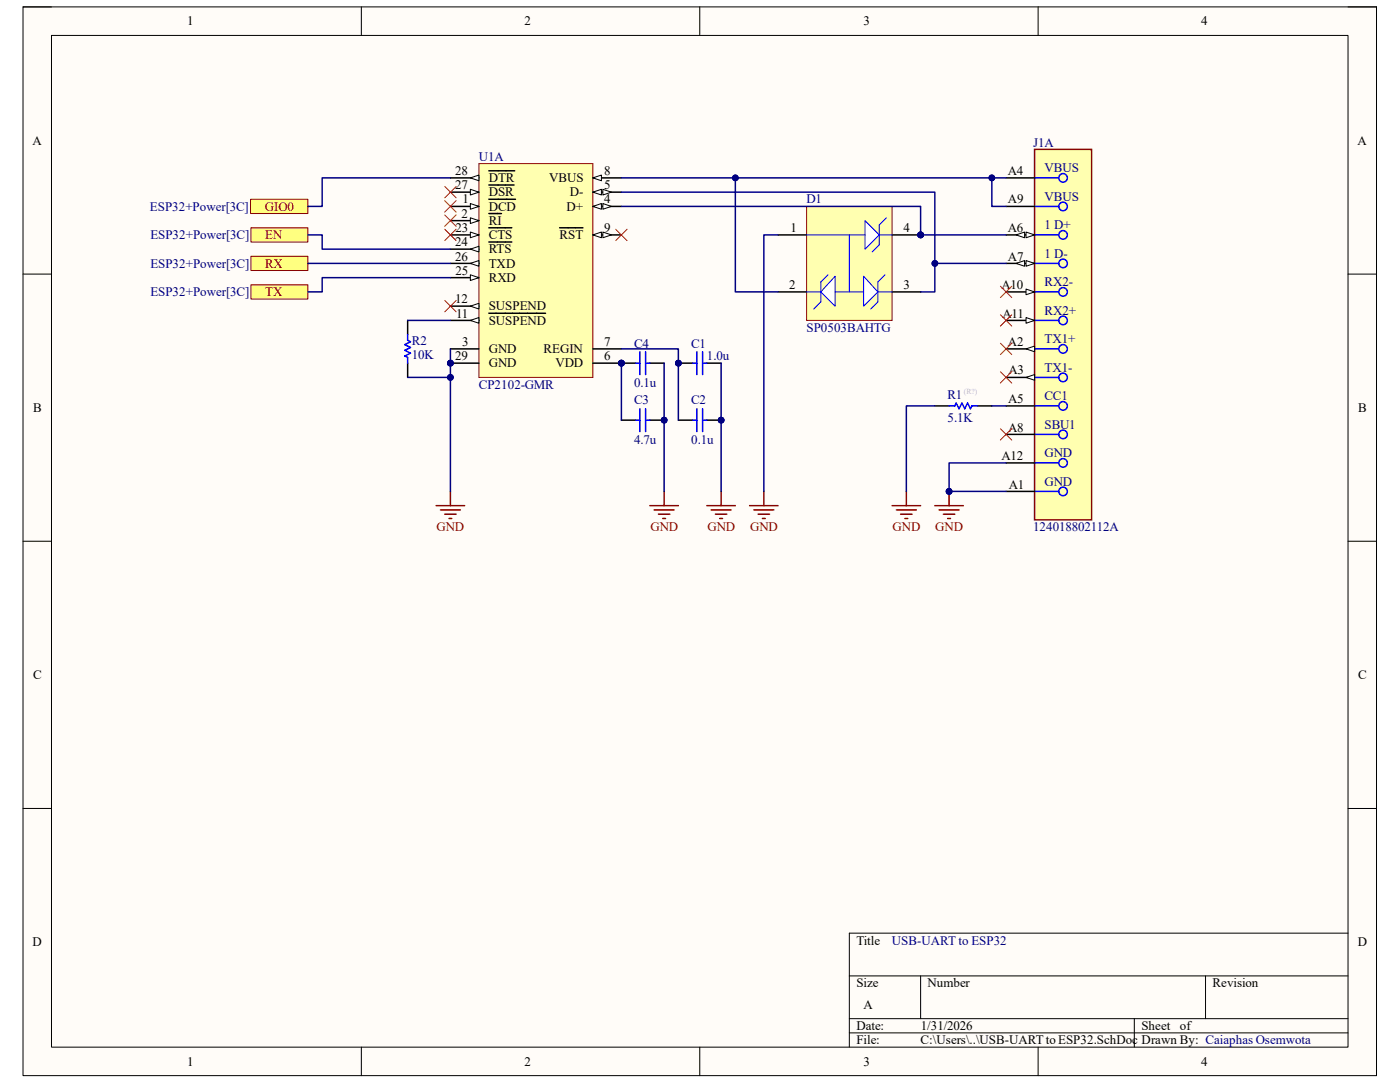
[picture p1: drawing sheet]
<svg xmlns="http://www.w3.org/2000/svg" width="279mm" height="216mm" viewBox="0 0 279 216" stroke-linecap="round" stroke-linejoin="round" font-family="sans-serif">
<path d="M4.6 1.4h270.1v213.2h-270.1z" fill-rule="evenodd" fill="#fffcf8"/>
<path d="M4.6 1.4h270.1v213.2h-270.1z" fill="none" stroke="#000" stroke-width=".2"/>
<path d="M10.3 7.1h258.7v201.8h-258.7z" fill-rule="evenodd" fill="#fffcf8"/>
<g fill="none" stroke="#000" stroke-width=".2">
<path d="M4.6 1.4h5.7M10.3 7.1h258.7v201.8h-258.7zM72.1 1.4v5.7M139.6 1.4v5.7M207.2 1.4v5.7M269 1.4h5.7v5.7M4.6 54.7h5.7M269 54.7h5.7M4.6 108h5.7M269 108h5.7M4.6 161.3h5.7M269 161.3h5.7"/>
<path d="M169.5 194.7h99.5M183.7 194.7v8.6M240.6 194.7v8.6M269 186.2h-99.5v22.7M72.1 208.9v5.7M139.6 208.9v5.7M169.5 203.3h99.5M169.5 206.1h99.5M207.2 208.9v5.7M226.4 203.3v5.6M274.7 208.9v5.7"/>
</g>
<path d="M206.5 29.8h11.3v73.9h-11.3z" fill-rule="evenodd" fill="#ffffb0"/>
<path d="M206.5 29.8h11.3v73.9h-11.3z" fill="none" stroke="#800000" stroke-width=".3"/>
<g fill="none" stroke="#00f" stroke-width=".3">
<path d="M206.5 35.5h4.8M206.5 46.9h4.8M206.5 52.6h4.8M206.5 41.2h4.8M206.5 58.3h4.8M206.5 69.6h4.8M206.5 75.3h4.8M206.5 63.9h4.8M206.5 98.1h4.8M206.5 81h4.8M206.5 86.7h4.8M206.5 92.4h4.8"/>
<circle cx="212.2" cy="35.5" r=".85"/>
<circle cx="212.2" cy="58.3" r=".85"/>
<circle cx="212.2" cy="52.6" r=".85"/>
<circle cx="212.2" cy="41.2" r=".85"/>
<circle cx="212.2" cy="46.9" r=".85"/>
<circle cx="212.2" cy="63.9" r=".85"/>
<circle cx="212.2" cy="69.6" r=".85"/>
<circle cx="212.2" cy="75.3" r=".85"/>
<circle cx="212.2" cy="92.4" r=".85"/>
<circle cx="212.2" cy="98.1" r=".85"/>
<circle cx="212.2" cy="81" r=".85"/>
<circle cx="212.2" cy="86.7" r=".85"/>
</g>
<path d="M200.8 69.6h5.7M200.8 98.1h5.7" fill="none" stroke="#000" stroke-width=".3"/>
<path d="M204.8 69.6l1.7-.5v1.1z" fill="#f8fcff"/>
<path d="M204.8 69.6l1.7-.5v1.1z" fill="none" stroke="#000" stroke-width=".2"/>
<path d="M200.8 75.3h5.7" fill="none" stroke="#000" stroke-width=".3"/>
<path d="M204.8 75.3l1.7-.6v1.2z" fill="#f8fcff"/>
<path d="M204.8 75.3l1.7-.6v1.2z" fill="none" stroke="#000" stroke-width=".2"/>
<path d="M200.8 35.5h5.7M200.8 46.9h5.7M200.8 81h5.7" fill="none" stroke="#000" stroke-width=".3"/>
<path d="M204.8 46.3l1.7 .6-1.7 .5z" fill="#f8fcff"/>
<path d="M204.8 46.3l1.7 .6-1.7 .5z" fill="none" stroke="#000" stroke-width=".2"/>
<path d="M202.8 46.9l1.7-.6v1.1z" fill="#f8fcff"/>
<path d="M202.8 46.9l1.7-.6v1.1z" fill="none" stroke="#000" stroke-width=".2"/>
<path d="M200.8 52.6h5.7" fill="none" stroke="#000" stroke-width=".3"/>
<path d="M204.8 52l1.7 .6-1.7 .5z" fill="#f8fcff"/>
<path d="M204.8 52l1.7 .6-1.7 .5z" fill="none" stroke="#000" stroke-width=".2"/>
<path d="M202.8 52.6l1.7-.6v1.1z" fill="#f8fcff"/>
<path d="M202.8 52.6l1.7-.6v1.1z" fill="none" stroke="#000" stroke-width=".2"/>
<path d="M200.8 41.2h5.7M200.8 58.3h5.7M200.8 86.7h5.7" fill="none" stroke="#000" stroke-width=".3"/>
<path d="M204.8 57.7l1.7 .6-1.7 .5z" fill="#f8fcff"/>
<path d="M204.8 57.7l1.7 .6-1.7 .5z" fill="none" stroke="#000" stroke-width=".2"/>
<path d="M200.8 63.9h5.7" fill="none" stroke="#000" stroke-width=".3"/>
<path d="M204.8 63.4l1.7 .5-1.7 .6z" fill="#f8fcff"/>
<path d="M204.8 63.4l1.7 .5-1.7 .6z" fill="none" stroke="#000" stroke-width=".2"/>
<path d="M200.8 92.4h5.7" fill="none" stroke="#000" stroke-width=".3"/>
<circle cx="124" cy="72.5" r=".57" fill="#000080"/>
<circle cx="124" cy="72.5" r=".57" fill="none" stroke="#000080" stroke-width=".2"/>
<circle cx="89.9" cy="72.5" r=".57" fill="#000080"/>
<circle cx="89.9" cy="72.5" r=".57" fill="none" stroke="#000080" stroke-width=".2"/>
<path d="M95.6 32.7h22.7v42.6h-22.7z" fill-rule="evenodd" fill="#ffffb0"/>
<path d="M95.6 32.7h22.7v42.6h-22.7z" fill="none" stroke="#800000" stroke-width=".2"/>
<path d="M89.9 41.2h5.7" fill="none" stroke="#000" stroke-width=".3"/>
<path d="M93.9 40.6l1.7 .6-1.7 .6z" fill="#f8fcff"/>
<path d="M93.9 40.6l1.7 .6-1.7 .6z" fill="none" stroke="#000" stroke-width=".2"/>
<path d="M97.6 39.8h5.3M89.9 44h5.7" fill="none" stroke="#000" stroke-width=".3"/>
<path d="M93.9 43.5l1.7 .5-1.7 .6z" fill="#f8fcff"/>
<path d="M93.9 43.5l1.7 .5-1.7 .6z" fill="none" stroke="#000" stroke-width=".2"/>
<path d="M97.6 42.6h2.5M118.3 41.2h5.7M89.9 69.6h5.7" fill="none" stroke="#000" stroke-width=".3"/>
<path d="M118.3 41.2l1.7-.6v1.2z" fill="#f8fcff"/>
<path d="M118.3 41.2l1.7-.6v1.2z" fill="none" stroke="#000" stroke-width=".2"/>
<path d="M120.3 40.6l1.7 .6-1.7 .6z" fill="#f8fcff"/>
<path d="M120.3 40.6l1.7 .6-1.7 .6z" fill="none" stroke="#000" stroke-width=".2"/>
<path d="M118.3 38.3h5.7" fill="none" stroke="#000" stroke-width=".3"/>
<path d="M118.3 38.3l1.7-.5v1.1z" fill="#f8fcff"/>
<path d="M118.3 38.3l1.7-.5v1.1z" fill="none" stroke="#000" stroke-width=".2"/>
<path d="M120.3 37.8l1.7 .5-1.7 .6z" fill="#f8fcff"/>
<path d="M120.3 37.8l1.7 .5-1.7 .6z" fill="none" stroke="#000" stroke-width=".2"/>
<path d="M118.3 72.5h5.7" fill="none" stroke="#000" stroke-width=".3"/>
<circle cx="124" cy="72.5" r=".57" fill="#000080"/>
<circle cx="124" cy="72.5" r=".57" fill="none" stroke="#000080" stroke-width=".2"/>
<path d="M118.3 35.5h5.7M118.3 69.6h5.7" fill="none" stroke="#000" stroke-width=".3"/>
<path d="M118.3 35.5l1.7-.6v1.2z" fill="#f8fcff"/>
<path d="M118.3 35.5l1.7-.6v1.2z" fill="none" stroke="#000" stroke-width=".2"/>
<path d="M118.3 46.9h5.7" fill="none" stroke="#000" stroke-width=".3"/>
<path d="M118.3 46.9l1.7-.6v1.1z" fill="#f8fcff"/>
<path d="M118.3 46.9l1.7-.6v1.1z" fill="none" stroke="#000" stroke-width=".2"/>
<path d="M120.3 46.3l1.7 .6-1.7 .5z" fill="#f8fcff"/>
<path d="M120.3 46.3l1.7 .6-1.7 .5z" fill="none" stroke="#000" stroke-width=".2"/>
<path d="M111.7 45.5h4.6M89.9 63.9h5.7" fill="none" stroke="#000" stroke-width=".3"/>
<path d="M93.9 63.9l1.7-.5v1.1z" fill="#f8fcff"/>
<path d="M93.9 63.9l1.7-.5v1.1z" fill="none" stroke="#000" stroke-width=".2"/>
<path d="M89.9 61.1h5.7M97.6 62.5h11.3" fill="none" stroke="#000" stroke-width=".3"/>
<path d="M93.9 61.1l1.7-.6v1.2z" fill="#f8fcff"/>
<path d="M93.9 61.1l1.7-.6v1.2z" fill="none" stroke="#000" stroke-width=".2"/>
<path d="M89.9 46.9h5.7" fill="none" stroke="#000" stroke-width=".3"/>
<path d="M93.9 46.3l1.7 .6-1.7 .5z" fill="#f8fcff"/>
<path d="M93.9 46.3l1.7 .6-1.7 .5z" fill="none" stroke="#000" stroke-width=".2"/>
<path d="M89.9 49.7h5.7M97.6 45.5h4.5" fill="none" stroke="#000" stroke-width=".3"/>
<path d="M93.9 49.7l1.7-.6v1.2z" fill="#f8fcff"/>
<path d="M93.9 49.7l1.7-.6v1.2z" fill="none" stroke="#000" stroke-width=".2"/>
<path d="M89.9 55.4h5.7M97.6 48.3h4.5" fill="none" stroke="#000" stroke-width=".3"/>
<path d="M93.9 54.8l1.7 .6-1.7 .6z" fill="#f8fcff"/>
<path d="M93.9 54.8l1.7 .6-1.7 .6z" fill="none" stroke="#000" stroke-width=".2"/>
<path d="M89.9 52.6h5.7" fill="none" stroke="#000" stroke-width=".3"/>
<path d="M93.9 52.6l1.7-.6v1.1z" fill="#f8fcff"/>
<path d="M93.9 52.6l1.7-.6v1.1z" fill="none" stroke="#000" stroke-width=".2"/>
<path d="M89.9 38.3h5.7" fill="none" stroke="#000" stroke-width=".3"/>
<path d="M93.9 37.8l1.7 .5-1.7 .6z" fill="#f8fcff"/>
<path d="M93.9 37.8l1.7 .5-1.7 .6z" fill="none" stroke="#000" stroke-width=".2"/>
<path d="M89.9 35.5h5.7M97.6 36.9h5" fill="none" stroke="#000" stroke-width=".3"/>
<path d="M93.9 35.5l1.7-.6v1.2z" fill="#f8fcff"/>
<path d="M93.9 35.5l1.7-.6v1.2z" fill="none" stroke="#000" stroke-width=".2"/>
<path d="M97.6 34.1h5.1M89.9 72.5h5.7" fill="none" stroke="#000" stroke-width=".3"/>
<circle cx="89.9" cy="72.5" r=".57" fill="#000080"/>
<circle cx="89.9" cy="72.5" r=".57" fill="none" stroke="#000080" stroke-width=".2"/>
<path d="M186.6 81h2.8M195.1 81h2.8" fill="none" stroke="#000" stroke-width=".3"/>
<path d="M189.4 81h1.1l.3-.6 .6 1.2 .6-1.2 .5 1.2 .6-1.2 .6 1.2 .3-.6h1.1" fill="none" stroke="#00f" stroke-width=".3"/>
<path d="M199.6 57.1l2.3 2.3M201.9 57.1l-2.3 2.3M199.6 62.8l2.3 2.3M201.9 62.8l-2.3 2.3M199.6 85.5l2.3 2.3M201.9 85.5l-2.3 2.3" fill="none" stroke="#f00" stroke-width=".2"/>
<g fill="none" stroke="#800000" stroke-width=".3">
<path d="M89.9 98.1v2.8M132.5 98.1v2.8M143.9 98.1v2.8M87 100.9h5.7M87.9 101.7h4M88.8 102.6h2.2M89.6 103.5h.6M129.7 100.9h5.7M130.6 101.7h3.9M131.4 102.6h2.3M132.3 103.5h.5M141.1 100.9h5.7"/>
<path d="M141.9 101.7h4M142.8 102.6h2.2M143.6 103.5h.6"/>
</g>
<circle cx="124" cy="72.5" r=".57" fill="#000080"/>
<circle cx="124" cy="72.5" r=".57" fill="none" stroke="#000080" stroke-width=".2"/>
<path d="M124 72.5h2.9" fill="none" stroke="#000" stroke-width=".3"/>
<circle cx="124" cy="72.5" r=".57" fill="#000080"/>
<circle cx="124" cy="72.5" r=".57" fill="none" stroke="#000080" stroke-width=".2"/>
<path d="M129.7 72.5h2.8" fill="none" stroke="#000" stroke-width=".3"/>
<path d="M126.9 72.5h.8M127.7 70.2v4.5M128.8 70.2v4.5M128.8 72.5h.9" fill="none" stroke="#00f" stroke-width=".3"/>
<circle cx="143.9" cy="83.8" r=".57" fill="#000080"/>
<circle cx="143.9" cy="83.8" r=".57" fill="none" stroke="#000080" stroke-width=".2"/>
<path d="M135.4 83.8h2.8M141.1 83.8h2.8" fill="none" stroke="#000" stroke-width=".3"/>
<circle cx="143.9" cy="83.8" r=".57" fill="#000080"/>
<circle cx="143.9" cy="83.8" r=".57" fill="none" stroke="#000080" stroke-width=".2"/>
<path d="M138.2 83.8h.9M139.1 81.6v4.5M140.2 81.6v4.5M140.2 83.8h.9" fill="none" stroke="#00f" stroke-width=".3"/>
<circle cx="135.4" cy="72.5" r=".57" fill="#000080"/>
<circle cx="135.4" cy="72.5" r=".57" fill="none" stroke="#000080" stroke-width=".2"/>
<path d="M135.4 72.5h2.8" fill="none" stroke="#000" stroke-width=".3"/>
<circle cx="135.4" cy="72.5" r=".57" fill="#000080"/>
<circle cx="135.4" cy="72.5" r=".57" fill="none" stroke="#000080" stroke-width=".2"/>
<path d="M141.1 72.5h2.8" fill="none" stroke="#000" stroke-width=".3"/>
<path d="M138.2 72.5h.9M139.1 70.2v4.5M140.2 70.2v4.5M140.2 72.5h.9" fill="none" stroke="#00f" stroke-width=".3"/>
<circle cx="183.7" cy="46.9" r=".57" fill="#000080"/>
<circle cx="183.7" cy="46.9" r=".57" fill="none" stroke="#000080" stroke-width=".2"/>
<path d="M161 41.2h17v22.7h-17z" fill-rule="evenodd" fill="#ffffb0"/>
<path d="M161 41.2h17v22.7h-17z" fill="none" stroke="#800000" stroke-width=".2"/>
<path d="M172.3 55.1l2.9 3.2-2.9 2.8z" fill="#fff"/>
<path d="M172.3 55.1l2.9 3.2-2.9 2.8z" fill="none" stroke="#00f" stroke-width=".2"/>
<path d="M172.6 44l2.9 2.9-2.9 2.8z" fill="#fff"/>
<path d="M172.6 44l2.9 2.9-2.9 2.8z" fill="none" stroke="#00f" stroke-width=".2"/>
<path d="M166.7 55.1v6l-2.9-2.9z" fill="#fff"/>
<path d="M166.7 55.1v6l-2.9-2.9z" fill="none" stroke="#00f" stroke-width=".2"/>
<path d="M155.3 46.9h5.7M155.3 58.2h5.7M178 46.9h5.7" fill="none" stroke="#000" stroke-width=".3"/>
<circle cx="183.7" cy="46.9" r=".57" fill="#000080"/>
<circle cx="183.7" cy="46.9" r=".57" fill="none" stroke="#000080" stroke-width=".2"/>
<path d="M178 58.3h5.7" fill="none" stroke="#000" stroke-width=".3"/>
<path d="M161 46.9h11.6M161 58.2h2.8M165.2 54.8l-1.4 1.5v3.9l-1.4 1.5M166.7 58.2h5.6M169.5 46.9v11.3M175.2 58.3h2.8M175.5 46.9h2.5M176.6 54.8l-1.4 1.5v3.9l-1.4 1.5M176.9 43.5l-1.4 1.4v4l-1.4 1.4" fill="none" stroke="#00f" stroke-width=".2"/>
<path d="M152.4 98.1v2.8M149.6 100.9h5.7M150.5 101.7h3.9M151.3 102.6h2.3M152.2 103.5h.5" fill="none" stroke="#800000" stroke-width=".3"/>
<circle cx="132.5" cy="83.8" r=".57" fill="#000080"/>
<circle cx="132.5" cy="83.8" r=".57" fill="none" stroke="#000080" stroke-width=".2"/>
<path d="M124 83.8h2.9M129.7 83.8h2.8" fill="none" stroke="#000" stroke-width=".3"/>
<circle cx="132.5" cy="83.8" r=".57" fill="#000080"/>
<circle cx="132.5" cy="83.8" r=".57" fill="none" stroke="#000080" stroke-width=".2"/>
<path d="M81.4 66.8v1.1l.5 .3-1.1 .6 1.1 .5-1.1 .6 1.1 .6-1.1 .5 .6 .3v1.2M126.9 83.8h.8M127.7 81.6v4.5M128.8 81.6v4.5M128.8 83.8h.9" fill="none" stroke="#00f" stroke-width=".3"/>
<path d="M199.6 68.5l2.3 2.3M199.6 74.2l2.3 2.2M201.9 68.5l-2.3 2.3M201.9 74.2l-2.3 2.2" fill="none" stroke="#f00" stroke-width=".2"/>
<path d="M81.4 63.9v2.9M81.4 72.5v2.8" fill="none" stroke="#000" stroke-width=".3"/>
<path d="M189.4 98.1v2.8M186.6 100.9h5.7M187.4 101.7h4M188.3 102.6h2.2M189.1 103.5h.6" fill="none" stroke="#800000" stroke-width=".3"/>
<circle cx="189.4" cy="98.1" r=".57" fill="#000080"/>
<circle cx="189.4" cy="98.1" r=".57" fill="none" stroke="#000080" stroke-width=".2"/>
<path d="M180.9 98.1v2.8M178 100.9h5.7M178.9 101.7h4M179.7 102.6h2.3M180.6 103.5h.6" fill="none" stroke="#800000" stroke-width=".3"/>
<path d="M50 39.8h11.5v2.8h-11.5z" fill-rule="evenodd" fill="#ffff80"/>
<path d="M50 39.8h11.5v2.8h-11.5z" fill="none" stroke="#800000" stroke-width=".2"/>
<path d="M50.1 45.4h11.4v2.9h-11.4z" fill-rule="evenodd" fill="#ffff80"/>
<path d="M50.1 45.4h11.4v2.9h-11.4z" fill="none" stroke="#800000" stroke-width=".2"/>
<path d="M50.1 56.8h11.4v2.9h-11.4z" fill-rule="evenodd" fill="#ffff80"/>
<path d="M50.1 56.8h11.4v2.9h-11.4z" fill="none" stroke="#800000" stroke-width=".2"/>
<path d="M50.1 51.1h11.4v2.9h-11.4z" fill-rule="evenodd" fill="#ffff80"/>
<path d="M50.1 51.1h11.4v2.9h-11.4z" fill="none" stroke="#800000" stroke-width=".2"/>
<path d="M88.8 37.2l2.2 2.3M91 37.2l-2.2 2.3M88.8 59.9l2.2 2.3M88.8 45.7l2.2 2.3M88.8 42.9l2.2 2.3M88.8 40l2.2 2.3M91 59.9l-2.2 2.3M91 45.7l-2.2 2.3M91 42.9l-2.2 2.3M91 40l-2.2 2.3M122.9 45.7l2.2 2.3M125.1 45.7l-2.2 2.3" fill="none" stroke="#f00" stroke-width=".2"/>
<path d="M124 35.5h76.8" fill="none" stroke="#000080" stroke-width=".3"/>
<circle cx="197.9" cy="35.5" r=".57" fill="#000080"/>
<circle cx="197.9" cy="35.5" r=".57" fill="none" stroke="#000080" stroke-width=".2"/>
<circle cx="146.8" cy="35.5" r=".57" fill="#000080"/>
<circle cx="146.8" cy="35.5" r=".57" fill="none" stroke="#000080" stroke-width=".2"/>
<path d="M132.5 72.5v25.6" fill="none" stroke="#000080" stroke-width=".3"/>
<circle cx="132.5" cy="83.8" r=".57" fill="#000080"/>
<circle cx="132.5" cy="83.8" r=".57" fill="none" stroke="#000080" stroke-width=".2"/>
<path d="M89.9 69.6v28.5" fill="none" stroke="#000080" stroke-width=".3"/>
<circle cx="89.9" cy="72.5" r=".57" fill="#000080"/>
<circle cx="89.9" cy="72.5" r=".57" fill="none" stroke="#000080" stroke-width=".2"/>
<circle cx="89.9" cy="75.3" r=".57" fill="#000080"/>
<circle cx="89.9" cy="75.3" r=".57" fill="none" stroke="#000080" stroke-width=".2"/>
<path d="M146.8 35.5v22.7h8.5" fill="none" stroke="#000080" stroke-width=".3"/>
<circle cx="146.8" cy="35.5" r=".57" fill="#000080"/>
<circle cx="146.8" cy="35.5" r=".57" fill="none" stroke="#000080" stroke-width=".2"/>
<path d="M155.3 46.9h-2.9v51.2M186.6 52.6h14.2" fill="none" stroke="#000080" stroke-width=".3"/>
<circle cx="186.6" cy="52.6" r=".57" fill="#000080"/>
<circle cx="186.6" cy="52.6" r=".57" fill="none" stroke="#000080" stroke-width=".2"/>
<path d="M124 38.3h62.6v20h-2.9" fill="none" stroke="#000080" stroke-width=".3"/>
<circle cx="186.6" cy="52.6" r=".57" fill="#000080"/>
<circle cx="186.6" cy="52.6" r=".57" fill="none" stroke="#000080" stroke-width=".2"/>
<path d="M124 41.2h59.7v5.7" fill="none" stroke="#000080" stroke-width=".3"/>
<circle cx="183.7" cy="46.9" r=".57" fill="#000080"/>
<circle cx="183.7" cy="46.9" r=".57" fill="none" stroke="#000080" stroke-width=".2"/>
<path d="M183.7 46.9h17.1" fill="none" stroke="#000080" stroke-width=".3"/>
<circle cx="183.7" cy="46.9" r=".57" fill="#000080"/>
<circle cx="183.7" cy="46.9" r=".57" fill="none" stroke="#000080" stroke-width=".2"/>
<path d="M197.9 35.5v5.7h2.9" fill="none" stroke="#000080" stroke-width=".3"/>
<circle cx="197.9" cy="35.5" r=".57" fill="#000080"/>
<circle cx="197.9" cy="35.5" r=".57" fill="none" stroke="#000080" stroke-width=".2"/>
<path d="M124 72.5v11.3" fill="none" stroke="#000080" stroke-width=".3"/>
<circle cx="124" cy="72.5" r=".57" fill="#000080"/>
<circle cx="124" cy="72.5" r=".57" fill="none" stroke="#000080" stroke-width=".2"/>
<path d="M143.9 72.5v25.6" fill="none" stroke="#000080" stroke-width=".3"/>
<circle cx="143.9" cy="83.8" r=".57" fill="#000080"/>
<circle cx="143.9" cy="83.8" r=".57" fill="none" stroke="#000080" stroke-width=".2"/>
<path d="M124 69.6h11.4v14.2" fill="none" stroke="#000080" stroke-width=".3"/>
<circle cx="135.4" cy="72.5" r=".57" fill="#000080"/>
<circle cx="135.4" cy="72.5" r=".57" fill="none" stroke="#000080" stroke-width=".2"/>
<path d="M81.4 63.9h8.5M81.4 75.3h8.5" fill="none" stroke="#000080" stroke-width=".3"/>
<circle cx="89.9" cy="75.3" r=".57" fill="#000080"/>
<circle cx="89.9" cy="75.3" r=".57" fill="none" stroke="#000080" stroke-width=".2"/>
<path d="M200.8 92.4h-11.4v5.7" fill="none" stroke="#000080" stroke-width=".3"/>
<circle cx="189.4" cy="98.1" r=".57" fill="#000080"/>
<circle cx="189.4" cy="98.1" r=".57" fill="none" stroke="#000080" stroke-width=".2"/>
<path d="M189.4 98.1h11.4" fill="none" stroke="#000080" stroke-width=".3"/>
<circle cx="189.4" cy="98.1" r=".57" fill="#000080"/>
<circle cx="189.4" cy="98.1" r=".57" fill="none" stroke="#000080" stroke-width=".2"/>
<path d="M89.9 35.5h-25.6v5.7h-2.8M61.5 46.9h2.8v2.8h25.6M61.5 52.6h28.4M89.9 55.4h-25.6v2.8h-2.8M186.6 81h-5.7v17.1M197.9 81h2.9" fill="none" stroke="#000080" stroke-width=".3"/>
<g font-size="2.6">
<text x="37.4" y="5.1">1</text>
<text x="104.7" y="5.1">2</text>
<text x="172.3" y="5.1">3</text>
<text x="239.7" y="5.1">4</text>
<text x="6.5" y="28.9">A</text>
<text x="270.9" y="28.9">A</text>
<text x="90.8" y="34.9">28</text>
<text x="120.6" y="34.9">8</text>
<text x="201.1" y="34.9">A4</text>
<text x="90.8" y="37.8">27</text>
<text x="92.3" y="40.6">1</text>
<text x="97.5" y="39.2">DSR</text>
<text x="97.5" y="36.4">DTR</text>
<text x="109.6" y="36.4">VBUS</text>
<text x="113.7" y="39.2">D-</text>
<text x="120.6" y="40.6">4</text>
<text x="120.6" y="37.8">5</text>
<text x="201.2" y="40.6">A9</text>
<text x="90.9" y="46.3">23</text>
<text x="92.1" y="43.5">2</text>
<text x="97.5" y="42">DCD</text>
<text x="97.5" y="44.9">RI</text>
<text x="97.5" y="47.7">CTS</text>
<text x="111.7" y="47.7">RST</text>
<text x="113.1" y="42">D+</text>
<text x="120.6" y="46.3">9</text>
<text x="157.7" y="46.3">1</text>
<text x="180.3" y="46.3">4</text>
<text x="201.1" y="46.3">A6</text>
<text x="90.8" y="49.1">24</text>
<text x="90.8" y="52">26</text>
<text x="97.5" y="50.5">RTS</text>
<text x="97.5" y="53.4">TXD</text>
<text x="201.2" y="52">A7</text>
<text x="90.9" y="54.8">25</text>
<text x="97.5" y="56.3">RXD</text>
<text x="157.5" y="57.7">2</text>
<text x="180.3" y="57.7">3</text>
<text x="199.9" y="57.7">A10</text>
<text x="90.8" y="60.5">12</text>
<text x="91" y="63.4">11</text>
<text x="97.5" y="64.8">SUSPEND</text>
<text x="97.5" y="61.9">SUSPEND</text>
<text x="200.1" y="63.4">A11</text>
<text x="90.8" y="71.9">29</text>
<text x="92.2" y="69">3</text>
<text x="97.5" y="70.5">GND</text>
<text x="108.5" y="70.5">REGIN</text>
<text x="120.6" y="71.9">6</text>
<text x="120.6" y="69">7</text>
<text x="201.2" y="69">A2</text>
<text x="97.5" y="73.3">GND</text>
<text x="110.9" y="73.3">VDD</text>
<text x="201.3" y="74.7">A3</text>
<text x="6.6" y="82.2">B</text>
<text x="201.2" y="80.4">A5</text>
<text x="271.1" y="82.2">B</text>
<text x="201.2" y="86.1">A8</text>
<text x="199.9" y="91.8">A12</text>
<text x="201.3" y="97.5">A1</text>
<text x="6.6" y="135.5">C</text>
<text x="271.1" y="135.5">C</text>
<text x="6.5" y="188.8">D</text>
<text x="170.9" y="188.5">Title</text>
<text x="271" y="188.8">D</text>
<text x="170.9" y="197">Size</text>
<text x="185.1" y="197">Number</text>
<text x="242" y="197">Revision</text>
<text x="172.3" y="201.3">A</text>
<text x="170.9" y="205.5">Date:</text>
<text x="170.9" y="208.4">File:</text>
<text x="183.7" y="208.4">C:\Users\..\USB-UART to ESP32.SchDoc Drawn By: Caiaphas Osemwota</text>
<text x="183.7" y="205.5">1/31/2026</text>
<text x="227.8" y="205.5">Sheet</text>
<text x="235.5" y="205.5">of</text>
<text x="37.4" y="212.6">1</text>
<text x="104.7" y="212.6">2</text>
<text x="172.3" y="212.6">3</text>
<text x="239.7" y="212.6">4</text>
</g>
<g font-size="2.6" fill="#000080">
<text x="206.2" y="29.3">J1A</text>
<text x="95.5" y="32.1">U1A</text>
<text x="208.4" y="34.4">VBUS</text>
<text x="161" y="40.6">D1</text>
<text x="208.4" y="40">VBUS</text>
<text x="29.9" y="42">ESP32+Power[3C]</text>
<text x="30" y="47.7">ESP32+Power[3C]</text>
<text x="208.4" y="45.7">1 D+</text>
<text x="30" y="53.4">ESP32+Power[3C]</text>
<text x="208.4" y="51.4">1 D-</text>
<text x="30" y="59.1">ESP32+Power[3C]</text>
<text x="208.4" y="57.1">RX2-</text>
<text x="208.4" y="62.8">RX2+</text>
<text x="82.2" y="71.6">10K</text>
<text x="82.2" y="68.7">R2</text>
<text x="126.5" y="69.3">C4</text>
<text x="137.9" y="69.3">C1</text>
<text x="141.1" y="71.9">1.0u</text>
<text x="161" y="66.2">SP0503BAHTG</text>
<text x="208.4" y="68.5">TX1+</text>
<text x="95.5" y="77.6">CP2102-GMR</text>
<text x="126.5" y="77.3">0.1u</text>
<text x="208.4" y="74.2">TX1-</text>
<text x="126.5" y="80.7">C3</text>
<text x="137.9" y="80.7">C2</text>
<text x="189.1" y="79.6">R1</text>
<text x="208.4" y="79.8">CC1</text>
<text x="126.5" y="88.7">4.7u</text>
<text x="137.9" y="88.7">0.1u</text>
<text x="189.1" y="84.1">5.1K</text>
<text x="208.4" y="85.6">SBU1</text>
<text x="208.4" y="91.2">GND</text>
<text x="208.4" y="96.9">GND</text>
<text x="206.2" y="106">124018802112A</text>
<text x="178" y="188.5">USB-UART to ESP32</text>
</g>
<g font-size="2.6" fill="#800000">
<text x="52.8" y="42">GIO0</text>
<text x="52.9" y="47.7">EN</text>
<text x="52.9" y="53.4">RX</text>
<text x="52.9" y="59.1">TX</text>
<text x="87.1" y="106">GND</text>
<text x="129.8" y="106">GND</text>
<text x="141.2" y="106">GND</text>
<text x="149.7" y="106">GND</text>
<text x="178.1" y="106">GND</text>
<text x="186.6" y="106">GND</text>
</g>
<text font-size="1.5" fill="#b2b0d4" x="192.4" y="78.7">(R?)</text>
</svg>
